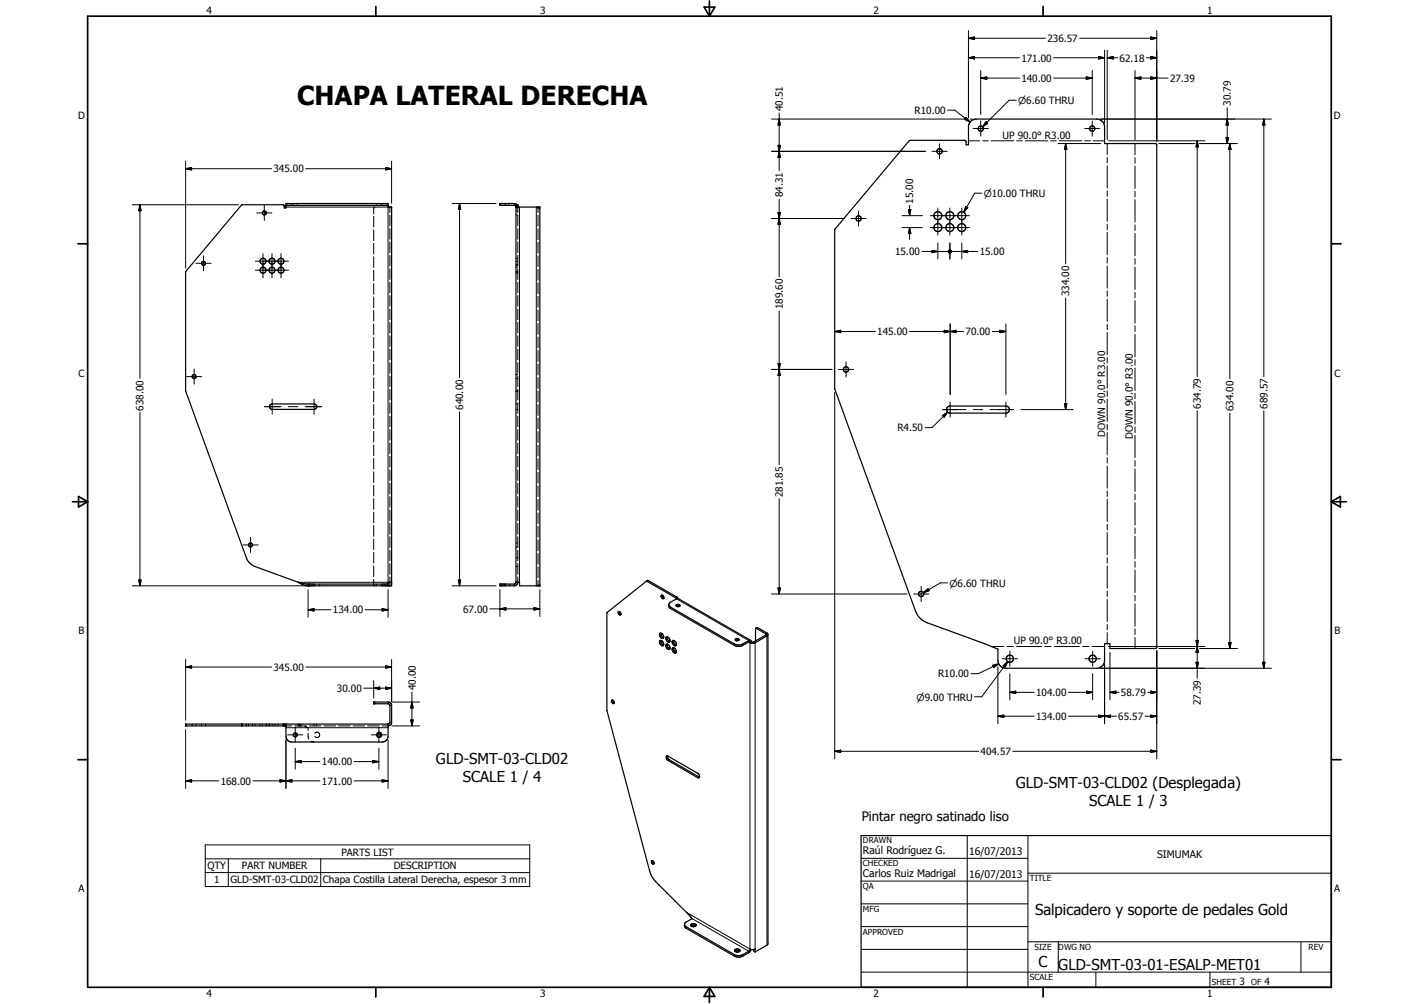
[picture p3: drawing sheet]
<svg xmlns="http://www.w3.org/2000/svg" width="594mm" height="420mm" viewBox="0 0 594 420" stroke-linecap="round" stroke-linejoin="round" font-family="sans-serif">
<g fill="none" stroke="#000" stroke-width=".51">
<path d="M380.7 58.8l23.1-.1 .6 .5v1.4h1.1v-7.9a3.4 3.4 0 0 1 2.8-2.9h51.3a3.4 3.4 0 0 1 2.8 3.3v7h21.2l.7 .5v210.3l-.5 .5h-19.1v-2h-2.3v7a3.3 3.3 0 0 1-2.8 3.3h-38.9a3.4 3.4 0 0 1-2.9-3.3v-4.7l-29.5-11.1a8.4 8.4 0 0 1-5-4.9l-33.8-93v-66.5zM101.1 85.9l17.4-.2 .4 .3 .1 1h.7v-1.8h42.8v1.5h1.5v158.5h-35.6l-21.6-8.1a6 6 0 0 1-3.7-3.7l-25.4-69.8 .1-49.9zM119.7 85.9h42.8M216 86.7h10v158.5h-8.5v-1.5h-1.5M216 86.7v157M216.4 85.7h.4v1a1.52 1.52 0 0 0-1.5-1.5h-6v.7h6l.4 .1 .3 .7M113.1 169.5l.9-.5h17.5a1.14 1.14 0 0 1 1.1 1.2 1.14 1.14 0 0 1-1.1 1.1h-17.5a1.16 1.16 0 0 1-.9-1.8zM396.7 170.3l.8-.4h23.9a1.5 1.5 0 0 1 1.2 1.5 1.5 1.5 0 0 1-1.2 1.5h-23.9a1.53 1.53 0 0 1-.8-2.6zM124.8 243.7l4.2 .7M129 244.4h33.5M129 244.4v.8M163.2 243.7v1.5"/>
<path d="M164 243.7h-1.5v1.5M216 243.7l-.2 .5-.5 .2h-6v.8h6.3l.8-.5 .4-1M258.9 256a.74 .74 0 0 1 .9 .4 .74 .74 0 0 1-.3 .9l-.6-.6zM259.3 255.9l.7 1.1M270.6 243.2l-16.5 13.3v40.8l17.9 67.2a10.9 10.9 0 0 0 2.7 4.6l15.1 15.3-2.5 1.4a1.54 1.54 0 0 0 0 2.7l21 12h1.8l.9-.4 2.7-1.5 .7-1.3M270.6 243.2l.8-.2 12 6.9 .4 .5M270.6 243.2l12.3 7 .3 .4M276.9 249.2a.78 .78 0 0 1 .9 .4 .78 .78 0 0 1-.3 1l-.6-.5zM277.3 249.1l.7 1.1M280 253.2l.7 .9 27.3 15.6h2.4l3.1-1.6 .7-.1M283 253.3l.3-.2a.82 .82 0 0 1 1.3 .4l-.2 .2a.87 .87 0 0 1-1.4-.4zM283.2 253.7l.6-.2 .7 .2"/>
<path d="M283.2 250.6l-2.5 1.4a1.56 1.56 0 0 0 0 2.7l27.1 15.6 1.9 .2 3.8-1.9h.4l.1 .4M283.2 250.6l.8-.1 30.2 17.5M276.7 265l.1 1 1 .9M276.7 268a1.71 1.71 0 0 0 1.1 2M276.8 265l.8 .7 .2 1.2M276.8 268a1.14 1.14 0 0 0-.7 1.1 1.14 1.14 0 0 0 .8 1l.4 .2 .5-.3M276.8 268l.1 .1a1.77 1.77 0 0 1 .9 1.9M276.8 265l-.2-.1a1.27 1.27 0 0 0-.2 1.5 1.27 1.27 0 0 0 1.3 .6l.1-.1M278.9 266.6a1.32 1.32 0 0 1 1.4 .6 1.32 1.32 0 0 1-.2 1.5 1.55 1.55 0 0 1-1.2-2.1zM279.4 266.5a1.71 1.71 0 0 0 1.1 1.9M279.4 269.5l.1 1.1 1 .9M279.4 269.5l.9 .8 .2 1.2"/>
<path d="M279.4 269.5a1.23 1.23 0 0 0-.6 1.4 1.23 1.23 0 0 0 1.1 .9l.6-.3M281.5 271.3a1.18 1.18 0 0 1 1.4 .5 1.18 1.18 0 0 1-.3 1.5h-.2a1.8 1.8 0 0 1-.9-2zM281.5 268.3a1.18 1.18 0 0 1 1.4 .5 1.18 1.18 0 0 1-.3 1.5l-.4-.2a1.68 1.68 0 0 1-.7-1.8zM282 271.1a1.75 1.75 0 0 0 1.1 1.9M282 268l.1 1.1 1 .9M307.9 267.5a.88 .88 0 0 1 .9-.3 .88 .88 0 0 1 .6 .6 .95 .95 0 0 1-1.6-.2zM308 268h1.2M314.2 268l.3 .6M314.5 268.6l-.5 .4M316.4 262.9l4.1 2.3 .3 .4-5.4 3.1-.9-.1M316.4 262.9l-.1 5.4M317 262.6h.1"/>
<path d="M317 262.6l-.6 .3M317.1 262.6l4 2.3 .4 .6M321.5 265.5v129.4l-.4 .6-5 2.9M321.5 265.5l-.4 .6-5.2 3-1.9-.1M256.1 293.1a.76 .76 0 0 1 .9 .4 .76 .76 0 0 1-.3 1l-.6-.7zM256.5 293l.7 1.1M119 303v.8M119.7 303.8h-42v-.8h85l.5-.7-.1-7.4-.6-.4h-6v-.7h6.3l.7 .4 .5 .8v7.6l-.7 .9-.8 .3M119.7 303v5a2.47 2.47 0 0 0 2.2 2.5h38.4a2.57 2.57 0 0 0 2.2-2.5v-5M279.1 316.4h.6l12.4 7.2a1.05 1.05 0 0 1 .8 .8 1.05 1.05 0 0 1-.5 1.1l-12.7-7.2a1.37 1.37 0 0 1-.6-1.9zM279.5 316.4l.1 .9 .6 .7 12.6 7.2M360.5 349.7h196.9v63.5h-196.9z"/>
<path d="M272.7 360.3a.87 .87 0 0 1 1 .4 .87 .87 0 0 1-.1 1l-.9-.8zM273.2 360.2l.6 1.1M286.6 387l.5 .7 20.7 12 .9 .2 2-.2 2.9-1.7a.86 .86 0 0 1 .5-.7 .86 .86 0 0 1 .9 .1l1.1-.2v1.2M289.1 383.7l.5 .9M289.3 386.9a1.07 1.07 0 0 1 1.2-.5 1.07 1.07 0 0 1 .8 1.1 1.3 1.3 0 0 1-2.1-.5zM289.3 387.5l.8-.4 1.2 .4M307.7 397.5a1.07 1.07 0 0 1 1.2-.5 1.07 1.07 0 0 1 .8 1.1 1.14 1.14 0 0 1-1.2 .4 1.14 1.14 0 0 1-.8-1zM307.7 398.1a1.71 1.71 0 0 1 2 0M315.6 397.4v.7l.5 .3"/>
<circle cx="410.6" cy="53.8" r="1.11"/>
<circle cx="457.3" cy="53.8" r="1.1"/>
<circle cx="393.4" cy="63.3" r="1.09"/>
<circle cx="110.7" cy="89.1" r=".83"/>
<circle cx="359.5" cy="91.4" r="1.09"/>
<circle cx="392.7" cy="95.2" r="1.67"/>
<circle cx="392.7" cy="90.3" r="1.66"/>
<circle cx="397.6" cy="95.3" r="1.67"/>
<circle cx="397.7" cy="90.3" r="1.66"/>
<circle cx="402.6" cy="95.3" r="1.67"/>
<circle cx="402.7" cy="90.3" r="1.66"/>
<circle cx="85.2" cy="110.2" r=".84"/>
<circle cx="110.1" cy="113.1" r="1.25"/>
<circle cx="110.1" cy="109.3" r="1.25"/>
<circle cx="113.9" cy="109.3" r="1.24"/>
<circle cx="113.9" cy="113" r="1.26"/>
<circle cx="117.6" cy="113.1" r="1.26"/>
<circle cx="117.6" cy="109.3" r="1.24"/>
<circle cx="81.3" cy="157.6" r=".82"/>
<circle cx="354.2" cy="154.6" r="1.11"/>
<circle cx="104.9" cy="228.1" r=".82"/>
<circle cx="385.7" cy="248.6" r="1.11"/>
<circle cx="422.8" cy="275.7" r="1.52"/>
<circle cx="457.5" cy="275.7" r="1.5"/>
<circle cx="123.6" cy="307.5" r=".81"/>
<circle cx="158.6" cy="307.5" r=".82"/>
</g>
<g fill="none" stroke="#000" stroke-width=".42">
<path d="M405.5 16l2.4-.5v1zM405.5 16h32.2M405.5 12.8v36.5M452 16h32.3M481.8 15.5l2.5 .5-2.5 .5zM484.3 12.8v46.3M405.5 24.2l2.4-.5v1zM405.5 24.2h21.3M410.6 32.7l2.5-.5v1zM410.6 29.5v18.4M410.6 32.7h16.2M441.1 32.7h16.2"/>
<path d="M441.1 24.2h21.3M454.8 32.2l2.5 .5-2.5 .5zM457.3 29.5v18.4M459.9 23.7l2.5 .5-2.5 .5zM462.4 21v30.6M463.5 24.2l2.6-.5v1zM463.5 21v37.5M463.5 24.2h4.4M475.2 32.7l2.4-.5v1zM475.2 29.5v29M475.2 32.7h13.8M479.9 24.2h4.4"/>
<path d="M481.8 32.2l2.5 .5-2.5 .5zM481.8 23.7l2.5 .5-2.5 .5zM323 49.8h81.1M326.2 49.8l.5 2.5h-1zM326.2 47.3v24.1M396.7 46.1h3l6.4 5M404.5 49.1l1.6 2-2.2-1.1zM405.5 58.9h4.7M406.1 49.8h1.1M407.4 53.8h6.4M410.6 50.6v6.4M411.4 58.9h2.4"/>
<path d="M412.8 50.9l.7 .7-2.1 1.4zM414.9 58.9h9.5M425.4 42h-2.9l-11.1 11M425.7 58.9h2.3M429.2 58.9h9.5M439.9 58.9h2.3M443.4 58.9h9.6M454.1 53.8h6.4M454.1 58.9h2.4M457.3 50.6v6.4M457.7 58.9h4.7M460.7 49.8h71.6"/>
<path d="M464 58.9h40.4M501.2 58.9l.5 2.6h-1zM501.2 58.9v98.7M513.3 57.6h1l-.5 2.5zM513.8 49.8l.5 2.5h-1zM513.8 45.1v15M529.1 49.8l.5 2.5h-1zM529.1 49.8v107.8M77.7 70.6l2.5-.5v1zM77.7 67.4v44.9M77.7 70.6h36M128 70.6h36"/>
<path d="M161.5 70.1l2.5 .5-2.5 .5zM164 67.4v17.7M323 63.3h64.5M325.7 60.8h1l-.5 2.5zM325.7 60.8l1 5h-1l1-5zM326.2 63.3l.5 2.5h-1zM390.2 63.3h6.3M393.4 60.2v6.3M443 60.1h17.8M446.1 60.1l.6 2.5h-1.1zM446.1 60.1v50.3M463.5 60.1v4.6"/>
<path d="M463.5 65.9v2.3M463.5 69.4v9.3M463.5 79.8v2.4M475.2 60.1v4.7M475.2 66v2.3M475.2 69.5v9.4M485.2 60.1h15M502.2 60.1h15.9M514.9 60.1l.5 2.5h-1zM514.9 60.1v98.5M55.4 85.7h44.5M58.6 85.7l.4 2.5h-.9z"/>
<path d="M58.6 85.7v72.6M107.5 89.1h6.3M110.7 85.9v6.4M119.7 86.7h42.8v157h-37.7M122.2 85.2v.7M122.8 85.2v.2M122.8 85.7v.2M124.4 85.2v.2M124.4 85.7v.2M156.5 90.6v4.4M156.5 96.2v4.5M156.5 86.9v2.6"/>
<path d="M157 86.7h-.3M157.8 85.2v.2M157.8 85.7v.2M159.4 85.2v.2M159.4 85.7v.2M160 85.2v.7M163.2 86.7v2.2M163.2 90v4.5M163.2 95.7v4.4M189.2 85.2h18.5M192.4 85.2l.5 2.5h-1zM192.4 85.2v72.8"/>
<path d="M211.4 85.2v.2M211.4 85.7v.2M211.8 85.2v.7M213.1 85.2v.2M213.1 85.7v.2M215.3 85.2v.7M216 86.2h.2M216 86v.4M216 86.5v.2M216 87h.3M216 90h.3M216 88.3h.3"/>
<path d="M216.1 85.7l.2 .2M216.3 85.7h.1M216.5 86.2h.3M216.5 85.9h.3M216.5 87h.3M216.5 90h.3M216.5 88.3h.3M216.8 86.7v2.2M216.8 90v4.5M216.8 95.7v4.4M217.5 86.7v157M224.5 86.7v158.5"/>
<path d="M225.2 87.2h.3M225.2 86.7v2.2M225.2 90.1v4.5M225.2 95.8v4.4M225.8 87.2h.2M323 91.4h30.6M325.7 88.9h1l-.5 2.5zM326.2 91.4l.5 2.5h-1zM326.2 83.4v32.5M356.3 91.4h6.3M359.4 88.3v6.3M377.6 90.3h8.6"/>
<path d="M377.6 95.2h8.6M380.3 87.8h1l-.5 2.5zM380.8 95.2l.5 2.5h-1zM380.8 85.9v4.4M380.8 95.2v5M389.5 90.3h16.3M389.5 95.2h16.3M392.6 87.1v11.3M397.7 87.1v11.3M402.7 87.1v11.3M404.3 86.4l.9 .5-1.7 1.9zM411 80.9h-3l-4.5 7.9"/>
<path d="M463.5 83.4v9.2M463.5 93.8v2.3M463.5 97.3v9.3M475.2 80.1v2.3M475.2 83.6v9.4M475.2 94.1v2.4M475.2 97.7v9.4M82 110.2h6.4M85.2 107v6.4M106.9 109.3h13.9M106.9 113.1h13.9M110.1 106.1v10.1"/>
<path d="M113.9 106.1v10.1M117.6 106.1v10.1M156.5 101.8v4.5M156.5 107.4v4.5M156.5 113.1v4.5M156.5 118.7v4.5M163.2 101.3v4.4M163.2 106.8v4.6M163.2 112.5v4.5M163.2 118.1v4.5M216 113.5h.3M216 113.9h.3"/>
<path d="M216 111h.3M216 109.3h.3M216 108.1h.3M216 110.6h.3M216 111.8h.3M216 114.3h.3M216.5 113.5h.3M216.5 113.9h.3M216.5 111h.3M216.5 109.3h.3M216.5 108.1h.3M216.5 110.6h.3"/>
<path d="M216.5 111.8h.3M216.5 114.3h.3M216.8 101.3v4.4M216.8 106.8v4.6M216.8 112.5v4.5M216.8 118.1v4.5M225.2 101.4v4.5M225.2 107.1v4.5M225.2 112.7v4.6M225.2 118.4v4.5M385.9 105.2h11.1M390.2 104.8l2.4 .4-2.4 .5z"/>
<path d="M392.6 101.7v6.7M397 105.2l.2 .4zM397 105.2l.3 .5zM397 105.2l.4 .6zM397 105.2l.6 .7zM397 105.2l.8 .6zM397 105.2l1 .6zM397 105.2l1.1 .5zM397 105.2l1.2 .3zM397 105.2l1.3 .1-.1 .2zM397 105.2h1.3zM397 105.2l1.2-.2z"/>
<path d="M397 105.2l1.1-.4zM397 105.2l1-.5zM397 105.2h.1M397 105.3l1.3-.1-1.2 .3zM397.1 105l1.2 .2zM397.1 105.5l1.2-.3zM397.2 104.9l-.2 .3zM397.2 104.8l1.1 .4zM397.2 104.8l1.1 .4-1.2-.2zM397.2 105.7l1.1-.5zM397.3 104.8l-.3 .4zM397.3 104.7l1 .5z"/>
<path d="M397.3 105.8l1-.6zM397.4 104.6l-.4 .6zM397.5 104.6l.8 .6zM397.5 105.8l.8-.6zM397.6 104.6h.2l-.8 .6zM397.7 101.7v6.7M397.7 104.6l.6 .6zM397.9 104.6l.4 .6zM398.1 104.8l.2 .4zM398.2 104.9l.1 .3zM398.3 105.2l-.6 .7zM398.3 105.2l-.4 .6z"/>
<path d="M398.3 105.2l-.2 .5zM398.3 105.2l-.1 .4zM398.3 105.2l-.1 .3zM398.3 105.2h11.1M402.7 105.2l2.4-.4v.9zM402.7 101.7v6.7M463.5 107.7v2.4M463.5 111.3v9.3M475.2 108.2v2.4M475.2 111.8v9.4M156.5 124.3v4.5M156.5 129.9v4.5"/>
<path d="M156.5 135.6v4.5M163.2 123.7v4.5M163.2 129.3v4.5M163.2 134.9v4.5M216.8 123.7v4.5M216.8 129.3v4.5M216.8 134.9v4.5M225.2 124v4.6M225.2 129.7v4.5M225.2 135.4v4.5M326.2 130.2v64.2M349.5 138.7l2.5-.5v1z"/>
<path d="M349.5 138.7h17M380.8 138.7h22.6M395.3 138.2l2.5 .5-2.5 .5zM397.8 138.7l2.5-.5v1zM397.8 135.6v29.5M415.5 138.7h5.6M418.6 138.2l2.5 .5-2.5 .5zM421.1 135.6v29.5M446.1 124.7v46.7M463.5 121.7v2.3M463.5 125.2v9.3M463.5 135.7v2.3"/>
<path d="M463.5 139.1v9.4M475.2 122.3v2.3M475.2 125.8v9.4M475.2 136.4v2.3M475.2 139.9v9.4M78.1 157.6h6.3M81.3 154.4v6.4M156.5 141.2v4.5M156.5 146.8v4.5M156.5 152.4v4.5M156.5 158v4.6M163.2 140.5v4.5"/>
<path d="M163.2 146.1v4.5M163.2 151.7v4.5M163.2 157.4v4.4M216 158.4h.3M216 156.8h.3M216.5 158.4h.3M216.5 156.8h.3M216.8 140.5v4.5M216.8 146.1v4.5M216.8 151.7v4.5M216.8 157.4v4.4M225.2 141v4.5"/>
<path d="M225.2 146.7v4.5M225.2 152.4v4.5M225.2 158v4.6M323 154.6h25.3M325.7 152.1h1l-.5 2.5zM326.2 154.6l.5 2.5h-1zM351 154.6h6.4M354.2 151.4v6.4M463.5 149.6v2.3M463.5 153.1v9.3M475.2 150.5v2.3M475.2 154v9.4"/>
<path d="M58.6 172.6v72.6M110.8 170.2h6.9M114 167v6.4M120.7 170.2h4M127.7 170.2h7M131.5 167v6.4M156.5 163.7v4.5M156.5 169.3v4.5M156.5 174.9v4.6M163.2 162.9v4.5M163.2 168.5v4.5M163.2 174.2v4.4"/>
<path d="M163.2 179.7v4.5M192.4 172.3v72.9M216 163.6h.3M216 163.7h.3M216 169h.3M216 171.3h.3M216.5 163.6h.3M216.5 163.7h.3M216.5 169h.3M216.5 171.3h.3M216.8 162.9v4.5M216.8 168.5v4.5"/>
<path d="M216.8 174.2v4.4M216.8 179.7v4.5M225.2 163.7v4.5M225.2 169.3v4.6M225.2 175v4.5M349.5 164.2v153.4M394.6 173.9l2.1-1.4-1.4 2.1zM394.6 171.4h9.8M396.7 172.5l-6.5 6.4h-2.9M397.8 168.2v6.4M407.5 171.4h3.9M414.4 171.4h9.9"/>
<path d="M421.1 168.2v6.4M427.4 171.4h21.9M445.6 168.9h1.1l-.6 2.5zM463.5 163.6v2.3M463.5 167v9.4M463.5 177.5v2.4M475.2 164.6v2.3M475.2 168.1v9.4M475.2 178.6v2.4M501.2 171.9v112M514.9 172.9v98.5M529.1 171.9v107.8"/>
<path d="M156.5 180.6v4.4M156.5 186.2v4.5M156.5 191.8v4.5M156.5 197.4v4.5M163.2 185.4v4.5M163.2 191v4.5M163.2 196.6v4.5M216.8 185.4v4.5M216.8 191v4.5M216.8 196.6v4.5M225.2 180.6v4.6M225.2 186.3v4.5"/>
<path d="M225.2 192v4.5M225.2 197.6v4.6M463.5 181v9.3M463.5 191.5v2.3M463.5 195v9.3M475.2 182.2v9.4M475.2 192.7v2.4M475.2 196.3v9.4M156.5 203.1v4.5M156.5 208.7v4.5M156.5 214.3v4.5M156.5 219.9v4.6"/>
<path d="M163.2 202.2v4.5M163.2 207.8v4.5M163.2 213.4v4.5M163.2 219v4.5M216.8 202.2v4.5M216.8 207.8v4.5M216.8 213.4v4.5M216.8 219v4.5M225.2 203.3v4.5M225.2 209v4.5M225.2 214.6v4.5M326.2 208.7v39.9"/>
<path d="M463.5 205.4v2.4M463.5 208.9v9.3M463.5 219.4v2.3M475.2 206.8v2.4M475.2 210.4v9.4M101.7 228h6.4M104.9 224.9v6.3M156.5 225.6v4.4M156.5 231.2v4.5M156.5 236.8v4.5M163.2 224.6v4.5M163.2 230.3v4.4"/>
<path d="M163.2 235.8v4.5M216 233.4h.3M216 237.1h.3M216 228.9h.3M216 227.2h.3M216.5 233.4h.3M216.5 237.1h.3M216.5 228.9h.3M216.5 227.2h.3M216.8 224.6v4.5M216.8 230.3v4.4M216.8 235.8v4.5"/>
<path d="M225.2 220.3v4.5M225.2 225.9v4.6M225.2 231.6v4.5M225.2 237.2v4.6M463.5 222.9v9.3M463.5 233.3v2.4M463.5 236.9v9.3M475.2 220.9v2.4M475.2 224.5v9.3M475.2 235v2.4M475.2 238.5v9.4M55.4 245.2h74.5"/>
<path d="M58.1 242.7h.9l-.4 2.5zM129 255.2l2.5-.5v1zM129 246.8v11.6M129 255.2h9.6M131.5 244.4v.8M131.6 244.4v.3M131.6 244.9v.3M133.9 244.4v.3M133.9 244.9v.3M152.9 255.2h9.6M156.5 242.4v2.5M156.7 245.1l.3 .1"/>
<path d="M157.6 244.4v.3M157.6 244.9v.3M159.8 244.4v.3M159.8 244.9v.3M160 254.7l2.5 .5-2.5 .5zM160 244.4v.8M162.5 246.8v11.6M163.2 241.4v2.3M189.2 245.2h18.5M191.9 242.7h1l-.5 2.5zM205.1 254.8h20.9M209.3 254.8l2.5-.5v1z"/>
<path d="M209.3 246.8v11.2M211.2 244.4v.3M211.2 244.9v.3M211.8 244.4v.8M213.4 244.4v.3M213.4 244.9v.3M215.3 244.4v.8M216.8 241.4v2.3M223.6 254.3l2.4 .5-2.4 .5zM225.2 244.7h.3M225.2 242.9v2.3M225.8 244.7h.2"/>
<path d="M226 246.8v11.2M271.4 243l-.6 .2M280.7 254.1v.6M283.2 250.6l30.3 17.5v.5l.5 .4v128.2l-26.6-15.4M283.4 249.9l-.5 .3M323 248.6h56.8M325.7 246h1l-.5 2.6zM382.5 248.6h6.3M385.6 245.4v6.4M386.6 248l1.9-1.7 .5 .9zM396.7 243.9h-3l-7.1 4.1M463.5 247.3v2.3"/>
<path d="M463.5 250.8v9.3M475.2 249.1v2.4M475.2 252.6v9.4M77.7 279.1l2.5-.5v1zM77.7 276v25.4M77.7 279.1h36M128 279.1h36M161.5 278.6l2.5 .5-2.5 .5zM164 276v17.7M307.5 269.5v.6M311 269.5v.6M315.6 268.6l.5 .4v128.2"/>
<path d="M317.2 262.6l-.6 .3M321.1 264.9l-.6 .3v.6l.6 .3v129.4M415 270.6h5.3M415.6 278.4l2.5-.6-2 1.5zM417.8 279.1v23.8M418.1 277.8l-8.6 4.1h-3M419.6 275.7h6.3M420 278.6l1.9-1.7-1.1 2.3zM421.6 270.6h2.7M421.9 276.9l-10.9 14.7h-3M422.8 272.5v6.3M425.6 270.6h10.5"/>
<path d="M437.4 270.6h2.6M441.4 270.6h10.5M453.2 270.6h2.7M454.3 275.7h6.3M457.1 270.6h5.3M457.4 272.5v6.3M460.7 279.7h71.6M462.4 277.9v25M463.5 261.3v2.3M463.5 264.8v4.6M464 270.6h40.4M464.7 273v19.9"/>
<path d="M475.2 263.2v2.4M475.2 266.7v4.7M484.3 272.3v45.3M485.2 271.4h15M500.7 268h1l-.5 2.6zM500.7 277.2h1l-.5 2.5zM500.7 268h1l-1 5h1zM501.2 270.6l.5 2.4h-1zM502.2 271.4h15.9M514.4 268.9h1l-.5 2.5zM528.6 277.2h1l-.5 2.5zM152.3 288h11.7"/>
<path d="M156.5 288l2.5-.5v1zM156.5 284.8v7.4M157 293.8v.7M161.5 287.5l2.5 .5-2.5 .5zM162.5 293.8v.7M163.2 295.3h.8M164.1 293.8h11.5M172.5 293.8l.5 2.5h-1zM172.5 289.6v14.2M417.8 299.7l2.5-.4v.9zM417.8 299.7h15.1M422.8 289.7l2.5-.5v1z"/>
<path d="M422.8 281.9v11M422.8 289.7h10.1M447.2 299.7h20.2M447.2 289.7h10.2M454.9 289.2l2.5 .5-2.5 .5zM457.4 281.9v11M459.9 299.3l2.5 .4-2.5 .5zM462.4 299.7l2.5-.4v.9zM464.7 289.7l2.5-.5v1zM464.7 289.7h3.8M479.4 299.7h4.9M480.5 289.7h3.8"/>
<path d="M481.8 299.3l2.5 .4-2.5 .5zM481.8 289.2l2.5 .5-2.5 .5zM77.7 305.4v24.5M77.8 303v.3M77.8 303.5v.3M77.8 303v.8M80.4 303v.3M80.4 303.5v.3M82.1 303v.3M82.1 303.5v.3M84.4 303v.3M84.4 303.5v.3"/>
<path d="M86.1 303v.3M86.1 303.5v.3M101.1 303v.8M101.5 303v.8M103.1 303v.3M103.1 303.5v.3M104 303v.3M104 303.5v.3M105.7 303v.3M105.7 303.5v.3M106.8 303v.3M106.8 303.5v.3"/>
<path d="M108.9 303v.3M108.9 303.5v.3M109.8 303v.3M109.8 303.5v.3M111.4 303v.3M111.4 303.5v.3M111.5 303v.3M111.5 303.5v.3M112.6 303v.3M112.6 303.5v.3M112.9 303v.3M112.9 303.5v.3"/>
<path d="M114 303v.3M114 303.5v.3M115.1 303v.3M115.1 303.5v.3M116.4 303v.3M116.4 303.5v.3M118.5 303v.8M118.9 303v.3M118.9 303.5v.3M119.7 303.8h2.5M119.7 304.5h42.8M119.7 309.6v20.3"/>
<path d="M120.4 307.5h6.4M123.4 303.8h4.9M123.6 318.7l2.5-.4v.9zM123.6 304.3v6.4M123.6 313.1v8.8M123.6 318.7h10.3M124.8 303.2l1.5 .1M124.8 303.4v.4M125.4 303.8l.8 .1M127.6 304.2l1.4 .3M127.7 303.8l1.3 .7M129 306.9l.3 2.4"/>
<path d="M129 304.5v1.2M129.5 303.8h4.9M130.2 310.2l1.3 .3M131.5 303v.3M131.5 303.5v.3M131.8 306.9a1.12 1.12 0 0 1 1.7-.2 1.12 1.12 0 0 1 0 1.7 1.12 1.12 0 0 1-1.7-.2M132.6 303v.3M132.6 303.5v.3M135.6 303.8h4.9M141.7 303.8h4.9M147.8 303.8h4.9M148.2 318.7h10.4"/>
<path d="M153.9 303.8h4.9M155.4 307.5h6.4M156.1 318.3l2.5 .4-2.5 .5zM157.8 306.9a1.12 1.12 0 0 1 1.7-.2 1.12 1.12 0 0 1 0 1.7 1.12 1.12 0 0 1-1.7-.2M158.6 304.3v6.4M158.6 313.1v8.8M160 303.8h2.5M162.5 309.6v20.3M163.2 302.3h.8M164.1 303.8h11.5M172 301.3h1l-.5 2.5zM280.2 318l-.5 .3"/>
<path d="M349.5 314.4l2.5-.5v1zM349.5 314.4h60.2M424 314.4h60.3M481.8 313.9l2.5 .5-2.5 .5zM77.7 326.8l2.5-.5v1zM77.7 326.8h13.9M105.9 326.8h28M117.2 326.3l2.5 .5-2.5 .5zM119.7 326.8l2.5-.5v1zM148.2 326.8h14.3M160 326.3l2.5 .5-2.5 .5zM292.6 325.1l-.5 .3"/>
<path d="M85.9 353.6h135.9v17.4h-135.9zM85.9 359.4h135.9M95.6 359.4v11.6M134.3 359.4v11.6M360.5 359.2h69.9M405 349.7v63.5M430.4 349.7v63.5M85.9 365.2h135.9M360.5 368.7h69.9M360.5 378.2h69.9M430.4 365.4h127M287.3 387.9v.6"/>
<path d="M289.8 384.4l23.7 13.7v.6M307.5 399.5v.6M311 399.5v.6M360.5 387.8h69.9M360.5 397.3h69.9M430.4 394.1h127M443.1 394.1v12.7M544.7 394.1v12.7M360.5 406.8h196.9M458.8 406.8v6.4M506.6 406.8v6.4"/>
</g>
<g fill="#000">
<circle cx="164" cy="86.7" r=".25"/>
<circle cx="216" cy="86" r=".18"/>
<circle cx="226" cy="86.7" r=".25"/>
<circle cx="164" cy="243.7" r=".25"/>
<circle cx="226" cy="245.2" r=".25"/>
</g>
<g fill="none" stroke="#000" stroke-width=".71">
<path d="M36.7 6.8h520.7v406.4h-520.7zM157.3 2.7v4.1M294.8 3h4.4l-2.2 3.8zM297 .4v6.4M436.7 2.7v4.1M32.6 102h4.1M557.4 102h4M30.3 210h6.4M32.9 207.8l3.8 2.2-3.8 2.2zM557.4 210h6.3M557.4 210l3.8-2.2v4.4zM32.6 317.9h4.1"/>
<path d="M557.4 317.9h4M157.3 413.2v4M297 413.2v6.3M297 413.2l2.2 3.8h-4.4zM436.7 413.2v4"/>
</g>
<g fill="#000">
<path d="M405.5 16l2.4-.5v1zM481.8 15.5l2.5 .5-2.5 .5zM405.5 24.2l2.4-.5v1zM410.6 32.7l2.5-.5v1zM454.8 32.2l2.5 .5-2.5 .5zM459.9 23.7l2.5 .5-2.5 .5zM463.5 24.2l2.6-.5v1zM475.2 32.7l2.4-.5v1zM481.8 32.2l2.5 .5-2.5 .5zM481.8 23.7l2.5 .5-2.5 .5zM326.2 49.8l.5 2.5h-1zM404.5 49.1l1.6 2-2.2-1.1z"/>
<path d="M412.8 50.9l.7 .7-2.1 1.4zM513.3 57.6h1l-.5 2.5zM513.8 49.8l.5 2.5h-1zM529.1 49.8l.5 2.5h-1zM77.7 70.6l2.5-.5v1zM161.5 70.1l2.5 .5-2.5 .5zM325.7 60.8h1l-.5 2.5zM326.2 63.3l.5 2.5h-1zM446.1 60.1l.6 2.5h-1.1zM501.2 58.9l.5 2.6h-1zM514.9 60.1l.5 2.5h-1zM58.6 85.7l.4 2.5h-.9z"/>
<path d="M192.4 85.2l.5 2.5h-1zM325.7 88.9h1l-.5 2.5zM326.2 91.4l.5 2.5h-1zM380.3 87.8h1l-.5 2.5zM380.8 95.2l.5 2.5h-1zM404.3 86.4l.9 .5-1.7 1.9zM390.2 104.8l2.4 .4-2.4 .5zM397 105.2l.2 .4zM397 105.2l.3 .5zM397 105.2l.4 .6zM397 105.2l.6 .7zM397 105.2l.8 .6z"/>
<path d="M397 105.2l1 .6zM397 105.2l1.1 .5zM397 105.2l1.2 .3zM397 105.2l1.3 .1-.1 .2zM397 105.2h1.3zM397 105.2l1.2-.2zM397 105.2l1.1-.4zM397 105.2l1-.5zM397.6 104.6h.2l-.8 .6zM397.4 104.6l-.4 .6zM397.3 104.8l-.3 .4zM397.2 104.9l-.2 .3z"/>
<path d="M398.2 104.9l.1 .3zM398.1 104.8l.2 .4zM397.9 104.6l.4 .6zM397.7 104.6l.6 .6zM397.5 104.6l.8 .6zM397.3 104.7l1 .5zM397.2 104.8l1.1 .4zM397.2 104.8l1.1 .4-1.2-.2zM397.1 105l1.2 .2zM397 105.3l1.3-.1-1.2 .3zM397.1 105.5l1.2-.3zM397.2 105.7l1.1-.5z"/>
<path d="M397.3 105.8l1-.6zM397.5 105.8l.8-.6zM398.3 105.2l-.6 .7zM398.3 105.2l-.4 .6zM398.3 105.2l-.2 .5zM398.3 105.2l-.1 .4zM398.3 105.2l-.1 .3zM402.7 105.2l2.4-.4v.9zM349.5 138.7l2.5-.5v1zM395.3 138.2l2.5 .5-2.5 .5zM397.8 138.7l2.5-.5v1zM418.6 138.2l2.5 .5-2.5 .5z"/>
<path d="M325.7 152.1h1l-.5 2.5zM326.2 154.6l.5 2.5h-1zM394.6 173.9l2.1-1.4-1.4 2.1zM445.6 168.9h1.1l-.6 2.5zM58.1 242.7h.9l-.4 2.5zM129 255.2l2.5-.5v1zM160 254.7l2.5 .5-2.5 .5zM191.9 242.7h1l-.5 2.5zM209.3 254.8l2.5-.5v1zM223.6 254.3l2.4 .5-2.4 .5zM325.7 246h1l-.5 2.6zM386.6 248l1.9-1.7 .5 .9z"/>
<path d="M77.7 279.1l2.5-.5v1zM161.5 278.6l2.5 .5-2.5 .5zM415.6 278.4l2.5-.6-2 1.5zM420 278.6l1.9-1.7-1.1 2.3zM500.7 268h1l-.5 2.6zM500.7 277.2h1l-.5 2.5zM501.2 270.6l.5 2.4h-1zM514.4 268.9h1l-.5 2.5zM528.6 277.2h1l-.5 2.5zM156.5 288l2.5-.5v1zM161.5 287.5l2.5 .5-2.5 .5zM172.5 293.8l.5 2.5h-1z"/>
<path d="M417.8 299.7l2.5-.4v.9zM422.8 289.7l2.5-.5v1zM454.9 289.2l2.5 .5-2.5 .5zM462.4 299.7l2.5-.4v.9zM464.7 289.7l2.5-.5v1zM481.8 289.2l2.5 .5-2.5 .5zM123.6 318.7l2.5-.4v.9zM156.1 318.3l2.5 .4-2.5 .5zM172 301.3h1l-.5 2.5zM349.5 314.4l2.5-.5v1zM459.9 299.3l2.5 .4-2.5 .5zM481.8 299.3l2.5 .4-2.5 .5z"/>
<path d="M481.8 313.9l2.5 .5-2.5 .5zM77.7 326.8l2.5-.5v1zM117.2 326.3l2.5 .5-2.5 .5zM119.7 326.8l2.5-.5v1zM160 326.3l2.5 .5-2.5 .5z"/>
</g>
<text font-size="11" x="124.4" y="44">CHAPA LATERAL DERECHA</text>
<g font-size="6.3">
<text x="182.5" y="319.8">GLD-SMT-03-CLD02</text>
<text x="193.8" y="327.3">SCALE 1 / 4</text>
<text x="425.3" y="329.7">GLD-SMT-03-CLD02 (Desplegada)</text>
<text x="456" y="337.2">SCALE 1 / 3</text>
<text x="433.3" y="382.7">Salpicadero y soporte de pedales Gold</text>
<text x="434.8" y="404.8">C</text>
<text x="443.1" y="406">GLD-SMT-03-01-ESALP-MET01</text>
</g>
<text font-size="5.5" x="360.8" y="343.6">Pintar negro satinado liso</text>
<g font-size="4.4">
<text x="361.3" y="357.5">Raúl Rodríguez G.</text>
<text x="405.7" y="357.7">16/07/2013</text>
<text x="484.5" y="359.1">SIMUMAK</text>
<text x="361.3" y="367.1">Carlos Ruiz Madrigal</text>
<text x="405.7" y="367.2">16/07/2013</text>
</g>
<g font-size="4.2">
<text x="86.4" y="5.8">4</text>
<text x="226.1" y="5.8">3</text>
<text x="365.7" y="5.8">2</text>
<text x="505.4" y="5.8">1</text>
<text x="438.5" y="17.6">236.57</text>
<text x="427.6" y="25.7">171.00</text>
<text x="468.7" y="25.7">62.18</text>
<text x="427.6" y="34.2">140.00</text>
<text x="489.8" y="34.2">27.39</text>
<text x="327.7" y="46.5" transform="rotate(-90 327.7 46.5)">40.51</text>
<text x="382.9" y="47.6">R10.00</text>
<text x="515.4" y="44.3" transform="rotate(-90 515.4 44.3)">30.79</text>
<text x="32.8" y="49.6">D</text>
<text x="558.5" y="49.6">D</text>
<text x="419.7" y="58.1">UP 90.0° R3.00</text>
<text x="114.5" y="72.2">345.00</text>
<text x="327.7" y="82.6" transform="rotate(-90 327.7 82.6)">84.31</text>
<text x="382.3" y="85.2" transform="rotate(-90 382.3 85.2)">15.00</text>
<text x="374.7" y="106.8">15.00</text>
<text x="410.2" y="106.8">15.00</text>
<text x="447.7" y="123.9" transform="rotate(-90 447.7 123.9)">334.00</text>
<text x="327.7" y="129.4" transform="rotate(-90 327.7 129.4)">189.60</text>
<text x="367.3" y="140.3">145.00</text>
<text x="404.2" y="140.3">70.00</text>
<text x="32.9" y="157.6">C</text>
<text x="558.7" y="157.6">C</text>
<text x="60.1" y="171.8" transform="rotate(-90 60.1 171.8)">638.00</text>
<text x="193.9" y="171.6" transform="rotate(-90 193.9 171.6)">640.00</text>
<text x="502.8" y="171.1" transform="rotate(-90 502.8 171.1)">634.79</text>
<text x="516.4" y="172.1" transform="rotate(-90 516.4 172.1)">634.00</text>
<text x="530.6" y="171.1" transform="rotate(-90 530.6 171.1)">689.57</text>
<text x="375.7" y="180.5">R4.50</text>
<text x="462.7" y="182.7" transform="rotate(-90 462.7 182.7)">DOWN 90.0° R3.00</text>
<text x="474.3" y="183.7" transform="rotate(-90 474.3 183.7)">DOWN 90.0° R3.00</text>
<text x="327.7" y="208" transform="rotate(-90 327.7 208)">281.85</text>
<text x="139.4" y="256.7">134.00</text>
<text x="193.9" y="256.3">67.00</text>
<text x="32.9" y="265.5">B</text>
<text x="424.5" y="269.7">UP 90.0° R3.00</text>
<text x="558.7" y="265.5">B</text>
<text x="114.5" y="280.6">345.00</text>
<text x="392.7" y="283.5">R10.00</text>
<text x="141" y="289.5">30.00</text>
<text x="174" y="288.8" transform="rotate(-90 174 288.8)">40.00</text>
<text x="433.8" y="291.3">104.00</text>
<text x="469.3" y="291.3">58.79</text>
<text x="502.8" y="295.1" transform="rotate(-90 502.8 295.1)">27.39</text>
<text x="433.8" y="301.3">134.00</text>
<text x="468.2" y="301.3">65.57</text>
<text x="410.5" y="315.9">404.57</text>
<text x="134.8" y="320.3">140.00</text>
<text x="92.4" y="328.3">168.00</text>
<text x="134.8" y="328.3">171.00</text>
<text x="142.9" y="358.1">PARTS LIST</text>
<text x="86.9" y="363.9">QTY</text>
<text x="101.3" y="363.8">PART NUMBER</text>
<text x="164.9" y="363.9">DESCRIPTION</text>
<text x="89.7" y="369.6">1</text>
<text x="96.5" y="369.7">GLD-SMT-03-CLD02</text>
<text x="135.2" y="369.7">Chapa Costilla Lateral Derecha, espesor 3 mm</text>
<text x="32.9" y="373.4">A</text>
<text x="558.6" y="373.4">A</text>
<text x="518.9" y="412.3">3</text>
<text x="529.4" y="412.3">4</text>
<text x="86.4" y="417.2">4</text>
<text x="226.1" y="417.2">3</text>
<text x="365.7" y="417.2">2</text>
<text x="505.4" y="417.2">1</text>
</g>
<g font-size="4">
<text x="426.3" y="43.5">n6.60 THRU</text>
<text x="411.9" y="82.4">n10.00 THRU</text>
<text x="397.5" y="245.4">n6.60 THRU</text>
<text x="383.7" y="293.2">n9.00 THRU</text>
</g>
<g font-size="3.5">
<text x="361.3" y="353">DRAWN</text>
<text x="361.3" y="362.5">CHECKED</text>
<text x="431.1" y="368.7">TITLE</text>
<text x="361.3" y="372.1">QA</text>
<text x="361.3" y="381.6">MFG</text>
<text x="361.3" y="391.1">APPROVED</text>
<text x="433.1" y="397.8">SIZE</text>
<text x="443.1" y="397.8">DWG NO</text>
<text x="547.9" y="397.7">REV</text>
<text x="431.1" y="410.2">SCALE</text>
<text x="507.3" y="412.3">SHEET</text>
<text x="523.8" y="412.3">OF</text>
</g>
</svg>
